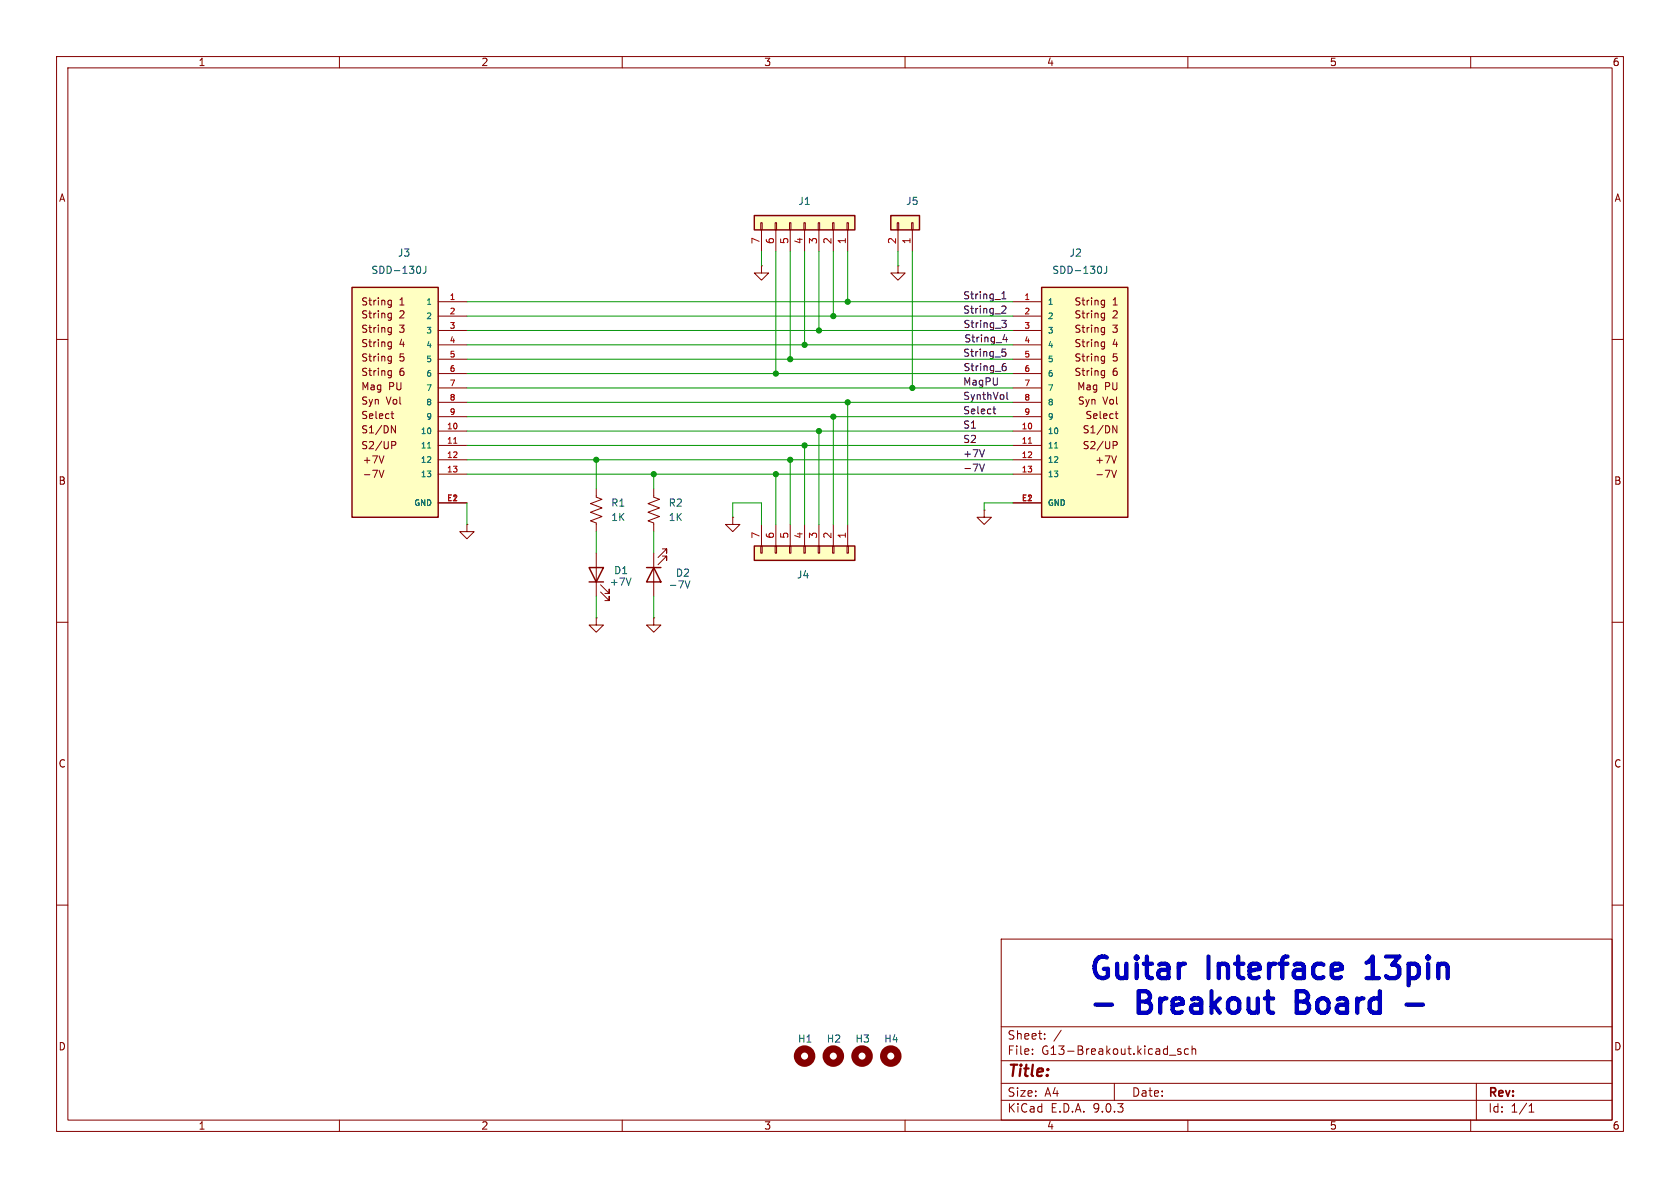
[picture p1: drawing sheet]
<svg xmlns="http://www.w3.org/2000/svg" width="297mm" height="210mm" viewBox="0 0 297 210" stroke-linecap="round" stroke-linejoin="round" font-family="sans-serif">
<g fill="none" stroke="#840000" stroke-width=".18">
<path d="M10 10h277v190h-277zM12 12h273v186h-273zM60 10v2M110 10v2M160 10v2M210 10v2M260 10v2M10 60h2M285 60h2M10 110h2M115.6 109.2v1.3h1.2l-1.2 1.3-1.3-1.3h1.3M115.6 109.2h.1"/>
<path d="M285 110h2M10 160h2M177 166h108v32h-108zM285 160h2M60 198v2M110 198v2M160 198v2M177 194.5h108M177 191.5h108M177 187.5h108M177 181.5h108M182.5 186.3v.1"/>
<path d="M182.5 185.5v.1M184.7 183.6v.1M184.7 182.8v.1M187.6 182.1l-1.3 2M197 191.5v3M206.7 186.5h1.2M208.7 185.5l-.3-.1-.2 .2v.2l.5 .2v.3h-.5M210 198v2M210.1 185.5l-.4-.1-.3 .3v.4l.1 .2h.6M210.7 185.5l.3-.1 .3 .1 .1 .9M210.7 184.9v1.5M260 198v2"/>
<path d="M261 191.5v6.5M270.3 196.6h.9M270.3 195.5l.4-.4v1.5"/>
</g>
<circle cx="142.2" cy="186.7" r="1.27" fill="none" stroke="#840000" stroke-width="1.3"/>
<path d="M133.3 96.5h17.8v2.6h-17.8z" fill="#ffffc2"/>
<path d="M133.3 96.5h17.8v2.6h-17.8zM104.1 100.3h2.6l-1.3 2.6zM104.1 102.9h2.6" fill="none" stroke="#840000" stroke-width=".25"/>
<g fill="none" stroke="#840000" stroke-width=".18">
<path d="M82.5 92.7v1.3h1.3l-1.3 1.3-1.2-1.3h1.2M82.5 92.7h.1M105.4 86.4v1.5l1 .4-2 .7 2 .8-2 .8 2 .7-2 .8 1 .4v1.5M105.4 97.8v7.6M115.6 86.4v1.5l1 .4-2 .7 2 .8-2 .8 2 .7-2 .8 1 .4v1.5M129.5 91.4v1.3h1.3l-1.3 1.3-1.2-1.3h1.2M129.5 91.4h.1M134.5 96.5h.2v1.3h-.2zM134.6 92.7v3.8M137 96.5h.3v1.3h-.3zM137.2 92.7v3.8M139.6 96.5h.2v1.3h-.2z"/>
<path d="M139.7 92.7v3.8M142.1 96.5h.3v1.3h-.3zM142.2 92.7v3.8M144.7 96.5h.2v1.3h-.2zM144.8 92.7v3.8M147.2 96.5h.2v1.3h-.2zM147.3 92.7v3.8M149.7 96.5h.3v1.3h-.3zM149.9 92.7v3.8M105.4 109.2v1.3h1.3l-1.3 1.3-1.3-1.3h1.3M105.4 109.2h.1M106.2 104.6l1.5 1.6v-.8v.8h-.8"/>
<path d="M106.2 103.4l1.5 1.5v-.8v.8h-.8"/>
</g>
<path d="M111.6 102.2l-.5 1.2" fill="none" stroke="#006464" stroke-width=".18"/>
<path d="M62.2 50.8h15.3v40.6h-15.3z" fill="#ffffc2"/>
<path d="M62.2 50.8h15.3v40.6h-15.3zM114.3 100.3h2.5M115.6 100.3l1.2 2.6h-2.5z" fill="none" stroke="#840000" stroke-width=".25"/>
<g fill="none" stroke="#840000" stroke-width=".18">
<path d="M68.8 53.1h.4M68.8 55.4h.4M68.8 57.9l.4 .1M69.2 53.1v1l-.1 .2h-.3M69.2 55.4v1l-.1 .2h-.3M69.2 57.9v1l-.1 .2-.3 .1M69.2 53.9h-.4M69.2 56.1l-.4 .1M69.2 58.7h-.4M77.5 53.3h5M77.5 55.9h5M77.5 58.4h5"/>
<path d="M134.6 47v1.3h1.3l-1.3 1.2-1.3-1.2h1.3M134.6 47h.1M68.8 60.4l.4 .1M68.8 63h.4M68.8 65.5l.4 .1M69.1 73.1h.5M69.2 75.3l.7 1.2v-1.2M69.2 60.4v1.1l-.1 .1-.3 .1M69.2 63v1l-.1 .2h-.3M69.2 65.5v1l-.1 .2-.3 .1M69.2 61.2l-.4 .1M69.2 63.8h-.4"/>
<path d="M69.2 66.3l-.4 .1M69.2 78h.5l.3 .3-.1 .4h-.7M69.3 72.7v1.1l.3 .2M77.5 61h5M77.5 63.5h5M77.5 66h5M77.5 68.6h5M77.5 71.1h5M77.5 73.7h5M77.5 76.2h5M77.5 78.7h5M67 83.1l.4 1.3 .5-1.3"/>
<path d="M67.9 80.6l-.5 1.3M77.5 81.3h5M77.5 83.8h5M77.5 88.9h5M115.6 97.8v7.6M117.1 97h.8v.8v-.8l-1.6 1.6M117.1 98.3h.8v.8v-.8l-1.6 1.5M174 90.2v1.2h1.3l-1.3 1.3-1.3-1.3h1.3M174 90.2h.1"/>
</g>
<path d="M74.2 47.1l.2 .4-.2 .8M75.3 47.1v.9a.41 .41 0 0 1-.5 .3M75.6 79.2h.6M121.1 102.7l.4 1.3 .5-1.3" fill="none" stroke="#006464" stroke-width=".18"/>
<path d="M80.2 78.4h.6" fill="none" stroke="#a90000" stroke-width=".18"/>
<g fill="none" stroke="#840000" stroke-width="1.3">
<circle cx="147.3" cy="186.7" r="1.27"/>
<circle cx="152.4" cy="186.7" r="1.27"/>
<circle cx="157.5" cy="186.7" r="1.27"/>
</g>
<path d="M133.3 38.1h17.8v2.5h-17.8z" fill="#ffffc2"/>
<path d="M133.3 38.1h17.8v2.5h-17.8z" fill="none" stroke="#840000" stroke-width=".25"/>
<g fill="none" stroke="#840000" stroke-width=".18">
<path d="M134.5 39.4h.2v1.2h-.2zM137 39.4h.3v1.2h-.3zM139.6 39.4h.2v1.2h-.2zM142.1 39.4h.3v1.2h-.3zM144.7 39.4h.2v1.2h-.2zM147.2 39.4h.2v1.2h-.2zM149.7 39.4h.3v1.2h-.3zM134.6 40.6v3.9M137.2 40.6v3.9M139.7 40.6v3.9M142.2 40.6v3.9M144.8 40.6v3.9"/>
<path d="M147.3 40.6v3.9M149.9 40.6v3.9"/>
</g>
<path d="M184.1 50.8h15.3v40.6h-15.3z" fill="#ffffc2"/>
<path d="M184.1 50.8h15.3v40.6h-15.3z" fill="none" stroke="#840000" stroke-width=".25"/>
<g fill="none" stroke="#840000" stroke-width=".18">
<path d="M179.1 53.3h5M179.1 55.9h5M179.1 58.4h5M194.9 53.1h.4M194.9 55.4h.4M194.9 57.9l.4 .1M195.3 53.1v1l-.1 .2h-.3M195.3 55.4v1l-.1 .2h-.3M195.3 57.9v1l-.1 .2-.3 .1M195.3 53.9h-.4M195.3 56.1l-.4 .1M195.3 58.7h-.4"/>
<path d="M179.1 61h5M179.1 63.5h5M179.1 66h5M179.1 68.6h5M179.1 71.1h5M179.1 73.7h5M179.1 76.2h5M179.1 78.7h5M194.9 60.4l.4 .1M194.9 63h.4M194.9 65.5l.4 .1M195.3 60.4v1.1l-.1 .1-.3 .1"/>
<path d="M195.3 63v1l-.1 .2h-.3M195.3 65.5v1l-.1 .2-.3 .1M195.3 61.2l-.4 .1M195.3 63.8h-.4M195.3 66.3l-.4 .1M196.7 75.3l.8 1.2v-1.2M196.8 78h.5l.2 .3-.1 .4h-.6M197.1 73.1h.5M197.3 72.7v1.1l.3 .2M179.1 81.3h5M179.1 83.8h5M179.1 88.9h5"/>
<path d="M196.5 83.1l.5 1.3 .4-1.3M197.4 80.6l-.4 1.3"/>
</g>
<path d="M194.6 47.1l.1 .4-.1 .8M195.7 47.1v.9a.41 .41 0 0 1-.5 .3M186.4 79.2h.6" fill="none" stroke="#006464" stroke-width=".18"/>
<path d="M181.8 78.4h.6" fill="none" stroke="#a90000" stroke-width=".18"/>
<path d="M157.5 38.1h5.1v2.5h-5.1z" fill="#ffffc2"/>
<path d="M157.5 38.1h5.1v2.5h-5.1z" fill="none" stroke="#840000" stroke-width=".25"/>
<path d="M158.6 39.4h.3v1.2h-.3zM161.2 39.4h.2v1.2h-.2zM158.7 47v1.3h1.3l-1.3 1.2-1.2-1.2h1.2M158.7 47h.1M158.7 40.6v3.9M161.3 40.6v3.9" fill="none" stroke="#840000" stroke-width=".18"/>
<g fill="none" stroke="#0f0f0f" stroke-width=".18">
<path d="M177.1 56.6h.8l-.4 .5 .3 .1 .1 .5-.2 .2h-.4M177.1 52.8h.7M177.1 51.9l.4-.3v1.2M177.3 54.1l.4 .1 .1 .3-.7 .9h.7M177.6 59.1l-.3 .9h.8M177.9 59.6v.8M174 79.5l-.4 1.3M175.5 72.3h.5M175.7 71.9v1.1l.3 .1M177.2 61.7h.6M177.3 64.8l.4-.1 .2 .3-.1 .5h-.5M177.3 62.2h.3l.2 .2-.1 .5-.4 .1"/>
<path d="M177.8 64.3l-.4 .1M178 69.3v1.1l.2 .2M173.2 82l.4 1.3 .4-1.3"/>
</g>
<g fill="none" stroke="#009600" stroke-width=".18">
<path d="M82.5 55.9h96.6M82.5 58.4h96.6M82.5 53.3h96.6M134.6 44.5v2.5M137.2 44.5v21.5M139.7 44.5v19M142.2 44.5v16.5M144.8 44.5v13.9M147.3 44.5v11.4M149.9 44.5v8.8M158.7 44.5v2.5M161.3 44.5v24.1"/>
<path d="M82.5 76.2h96.6M82.5 73.7h96.6M82.5 68.6h96.6M82.5 66h96.6M82.5 71.1h96.6M82.5 63.5h96.6M82.5 61h96.6M82.5 78.7h96.6M142.2 78.7v14M144.8 76.2v16.5M147.3 73.7v19M149.9 71.1v21.6"/>
<path d="M82.5 83.8h96.6M82.5 81.3h96.6M82.5 88.9v3.8M105.4 81.3v5.1M105.4 94v3.8M115.6 83.8v2.6M115.6 94v3.8M129.5 91.4v-2.5h5.1v3.8M137.2 83.8v8.9M139.7 81.3v11.4M179.1 88.9h-5.1v1.3M105.4 105.4v3.8"/>
<path d="M115.6 105.4v3.8"/>
</g>
<path d="M193.7 177.6h2.9M229.2 175.2v3.8h1.5M229.2 177h1.3M241.6 172.9h2.2M241.9 170l-.3 .2M248.7 177.6h2.9" fill="none" stroke="#0000c2" stroke-width=".76"/>
<g fill="#009600" stroke="#009600" stroke-width=".18">
<circle cx="139.7" cy="81.3" r=".46"/>
<circle cx="137.2" cy="83.8" r=".46"/>
<circle cx="105.4" cy="81.3" r=".46"/>
<circle cx="142.2" cy="78.7" r=".46"/>
<circle cx="137.2" cy="66" r=".46"/>
<circle cx="115.6" cy="83.8" r=".46"/>
<circle cx="139.7" cy="63.5" r=".46"/>
<circle cx="142.2" cy="61" r=".46"/>
<circle cx="144.8" cy="76.2" r=".46"/>
<circle cx="147.3" cy="55.9" r=".46"/>
<circle cx="144.8" cy="58.4" r=".46"/>
<circle cx="149.9" cy="53.3" r=".46"/>
<circle cx="149.9" cy="71.1" r=".46"/>
<circle cx="147.3" cy="73.7" r=".46"/>
<circle cx="161.3" cy="68.6" r=".46"/>
</g>
<g font-size="5.3" fill="#0000c2">
<text x="192.3" y="174.2">Guitar</text>
<text x="213.8" y="174.2">Interface</text>
<text x="243.4" y="174.2">13pin</text>
<text x="201.4" y="180.4">Breakout</text>
<text x="230.9" y="180.4">Board</text>
</g>
<text font-size="2.8" fill="#840000" x="178" y="190.9">Title:</text>
<g font-size="2.1" fill="#840000">
<text x="178" y="184">Sheet:</text>
<text x="178" y="186.7">File:</text>
<text x="184.1" y="186.7">G13-Breakout.kicad_sch</text>
<text x="178" y="196.9">KiCad</text>
<text x="178" y="194.1">Size:</text>
<text x="184.7" y="194.1">A4</text>
<text x="185.7" y="196.9">E.D.A.</text>
<text x="193.3" y="196.9">9.0.3</text>
<text x="200" y="194.1">Date:</text>
<text x="263" y="194.3">Rev:</text>
<text x="263" y="196.9">Id:</text>
<text x="267.1" y="196.9">1/1</text>
</g>
<g font-size="1.8" fill="#840000">
<text x="35" y="11.9">1</text>
<text x="85" y="11.9">2</text>
<text x="135" y="11.9">3</text>
<text x="185" y="11.9">4</text>
<text x="235" y="11.9">5</text>
<text x="285" y="11.9">6</text>
<text x="10.3" y="35.9">A</text>
<text x="285.3" y="35.9">A</text>
<text x="63.8" y="54.2">String</text>
<text x="63.8" y="56.5">String</text>
<text x="63.8" y="59">String</text>
<text x="70.6" y="54.2">1</text>
<text x="70.6" y="56.5">2</text>
<text x="70.6" y="59">3</text>
<text x="189.9" y="54.2">String</text>
<text x="189.9" y="56.5">String</text>
<text x="189.9" y="59">String</text>
<text x="196.6" y="54.2">1</text>
<text x="196.6" y="56.5">2</text>
<text x="196.6" y="59">3</text>
<text x="63.8" y="61.6">String</text>
<text x="63.8" y="64.1">String</text>
<text x="70.6" y="61.6">4</text>
<text x="70.6" y="64.1">5</text>
<text x="189.9" y="61.6">String</text>
<text x="189.9" y="64.1">String</text>
<text x="196.6" y="61.6">4</text>
<text x="196.6" y="64.1">5</text>
<text x="63.8" y="66.6">String</text>
<text x="63.8" y="69.2">Mag</text>
<text x="63.8" y="71.7">Syn</text>
<text x="68.3" y="71.7">Vol</text>
<text x="68.7" y="69.2">PU</text>
<text x="70.6" y="66.6">6</text>
<text x="189.9" y="66.6">String</text>
<text x="190.3" y="69.2">Mag</text>
<text x="190.5" y="71.7">Syn</text>
<text x="195" y="71.7">Vol</text>
<text x="195.3" y="69.2">PU</text>
<text x="196.6" y="66.6">6</text>
<text x="63.8" y="74.3">Select</text>
<text x="63.8" y="76.8">S1/DN</text>
<text x="191.3" y="76.8">S1/DN</text>
<text x="191.8" y="74.3">Select</text>
<text x="63.8" y="79.6">S2/UP</text>
<text x="64" y="82.1">+7V</text>
<text x="191.3" y="79.6">S2/UP</text>
<text x="193.5" y="82.1">+7V</text>
<text x="10.3" y="85.9">B</text>
<text x="64" y="84.7">-7V</text>
<text x="193.5" y="84.7">-7V</text>
<text x="285.3" y="85.9">B</text>
<text x="10.3" y="135.9">C</text>
<text x="285.3" y="135.9">C</text>
<text x="10.3" y="185.9">D</text>
<text x="285.3" y="185.9">D</text>
<text x="35" y="199.9">1</text>
<text x="85" y="199.9">2</text>
<text x="135" y="199.9">3</text>
<text x="185" y="199.9">4</text>
<text x="235" y="199.9">5</text>
<text x="285" y="199.9">6</text>
</g>
<g font-size="1.8" fill="#006464">
<text x="141" y="36.4">J1</text>
<text x="160.1" y="36.4">J5</text>
<text x="70.3" y="45.6">J3</text>
<text x="189" y="45.6">J2</text>
<text x="65.6" y="48.6">SDD-130J</text>
<text x="185.9" y="48.6">SDD-130J</text>
<text x="108" y="89.8">R1</text>
<text x="118.1" y="89.8">R2</text>
<text x="108" y="92.3">1K</text>
<text x="118.1" y="92.3">1K</text>
<text x="108.5" y="101.7">D1</text>
<text x="107.7" y="103.7">+7V</text>
<text x="118.1" y="104.2">-7V</text>
<text x="119.4" y="102.1">D2</text>
<text x="140.8" y="102.5">J4</text>
<text x="141" y="184.5">H1</text>
<text x="146.1" y="184.5">H2</text>
<text x="151.1" y="184.5">H3</text>
<text x="156.2" y="184.5">H4</text>
</g>
<g font-size="1.8" fill="#a90000">
<text x="134.4" y="43.3" transform="rotate(-90 134.4 43.3)">7</text>
<text x="136.9" y="43.3" transform="rotate(-90 136.9 43.3)">6</text>
<text x="139.4" y="43.3" transform="rotate(-90 139.4 43.3)">5</text>
<text x="142" y="43.3" transform="rotate(-90 142 43.3)">4</text>
<text x="144.5" y="43.3" transform="rotate(-90 144.5 43.3)">3</text>
<text x="147.1" y="43.3" transform="rotate(-90 147.1 43.3)">2</text>
<text x="149.6" y="43.3" transform="rotate(-90 149.6 43.3)">1</text>
<text x="158.5" y="43.3" transform="rotate(-90 158.5 43.3)">2</text>
<text x="161" y="43.3" transform="rotate(-90 161 43.3)">1</text>
<text x="134.4" y="95.3" transform="rotate(-90 134.4 95.3)">7</text>
<text x="136.9" y="95.3" transform="rotate(-90 136.9 95.3)">6</text>
<text x="139.4" y="95.3" transform="rotate(-90 139.4 95.3)">5</text>
<text x="142" y="95.3" transform="rotate(-90 142 95.3)">4</text>
<text x="144.5" y="95.3" transform="rotate(-90 144.5 95.3)">3</text>
<text x="147.1" y="95.3" transform="rotate(-90 147.1 95.3)">2</text>
<text x="149.6" y="95.3" transform="rotate(-90 149.6 95.3)">1</text>
</g>
<g font-size="1.8" fill="#0f0f0f">
<text x="170.2" y="53">String_1</text>
<text x="170.2" y="55.5">String_2</text>
<text x="170.2" y="58.1">String_3</text>
<text x="170.2" y="63.2">String_5</text>
<text x="170.2" y="65.7">String_6</text>
<text x="170.4" y="60.6">String_4</text>
<text x="170.2" y="68.2">MagPU</text>
<text x="170.2" y="70.8">SynthVol</text>
<text x="170.2" y="75.9">S1</text>
<text x="170.2" y="73.3">Select</text>
<text x="170.2" y="83.5">-7V</text>
<text x="170.2" y="80.9">+7V</text>
<text x="170.2" y="78.4">S2</text>
</g>
<g font-size="1.4" fill="#a90000">
<text x="79.4" y="53.1">1</text>
<text x="181" y="53.1">1</text>
<text x="79.4" y="55.6">2</text>
<text x="79.4" y="58.2">3</text>
<text x="181" y="55.6">2</text>
<text x="181" y="58.2">3</text>
<text x="79.4" y="60.7">4</text>
<text x="79.4" y="63.2">5</text>
<text x="79.4" y="65.8">6</text>
<text x="181" y="60.7">4</text>
<text x="181" y="63.2">5</text>
<text x="181" y="65.8">6</text>
<text x="79.4" y="68.3">7</text>
<text x="79.4" y="70.9">8</text>
<text x="181" y="68.3">7</text>
<text x="181" y="70.9">8</text>
<text x="78.9" y="75.9">10</text>
<text x="79.4" y="73.4">9</text>
<text x="180.5" y="75.9">10</text>
<text x="181" y="73.4">9</text>
<text x="78.9" y="78.5">11</text>
<text x="78.9" y="81">12</text>
<text x="78.9" y="83.6">13</text>
<text x="180.5" y="78.5">11</text>
<text x="180.5" y="81">12</text>
<text x="180.5" y="83.6">13</text>
<text x="78.9" y="88.6">E1</text>
<text x="79.9" y="88.6">2</text>
<text x="180.5" y="88.6">E1</text>
<text x="181.5" y="88.6">2</text>
</g>
<g font-size="1.4" fill="#006464">
<text x="75.2" y="54.1">1</text>
<text x="75.2" y="56.6">2</text>
<text x="75.2" y="59.2">3</text>
<text x="185.2" y="54.1">1</text>
<text x="185.2" y="56.6">2</text>
<text x="185.2" y="59.2">3</text>
<text x="75.2" y="61.7">4</text>
<text x="75.2" y="64.2">5</text>
<text x="185.2" y="61.7">4</text>
<text x="185.2" y="64.2">5</text>
<text x="75.2" y="66.8">6</text>
<text x="75.2" y="69.3">7</text>
<text x="75.2" y="71.9">8</text>
<text x="185.2" y="66.8">6</text>
<text x="185.2" y="69.3">7</text>
<text x="185.2" y="71.9">8</text>
<text x="74.3" y="76.9">10</text>
<text x="75.2" y="74.4">9</text>
<text x="185.2" y="74.4">9</text>
<text x="185.2" y="76.9">10</text>
<text x="74.3" y="79.5">11</text>
<text x="74.3" y="82">12</text>
<text x="185.2" y="79.5">11</text>
<text x="185.2" y="82">12</text>
<text x="73.1" y="89.6">GND</text>
<text x="74.3" y="84.6">13</text>
<text x="185.2" y="84.6">13</text>
<text x="185.2" y="89.6">GND</text>
</g>
</svg>
